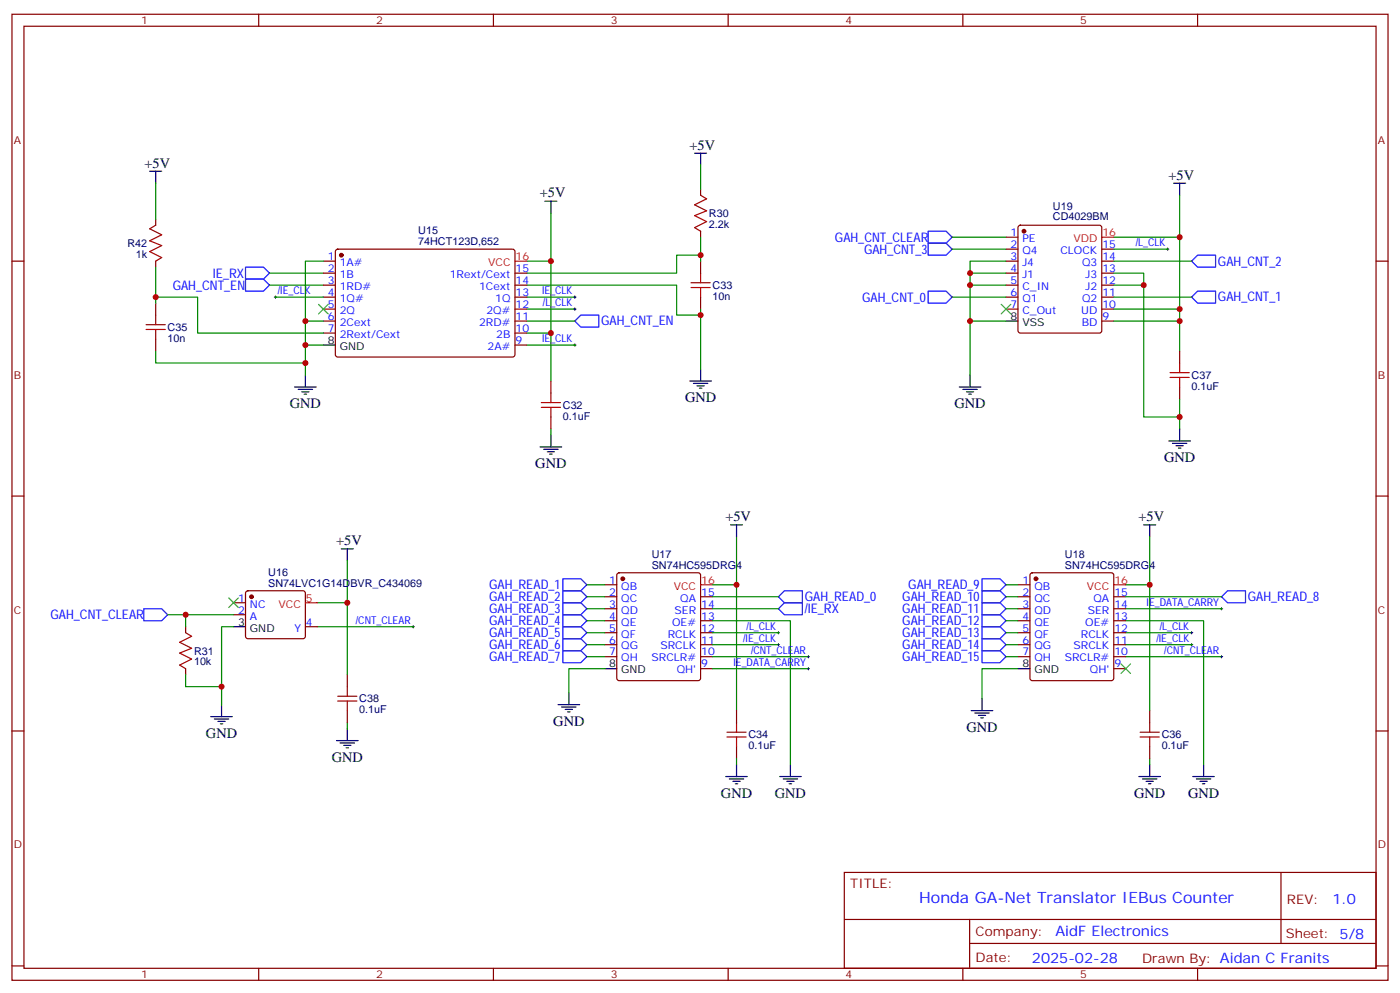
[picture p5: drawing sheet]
<svg xmlns="http://www.w3.org/2000/svg" width="412mm" height="292mm" viewBox="0 0 412 292" stroke-linecap="round" stroke-linejoin="round" font-family="sans-serif">
<g fill="none" stroke="#870000" stroke-width=".35">
<path d="M3.5 4.2h405.4v284.3h-405.4zM7.1 7.7h398.2v277.3h-398.2zM76.2 4.2v3.5M145.3 4.2v3.5M214.5 4.2v3.5M283.6 4.2v3.5M352.8 4.2v3.5M206.4 55.7v1.8M3.5 76.9h3.6M45.9 64.5v1.8M45.9 76.9v1.7M95.2 76.9h3.6"/>
<path d="M99 73.5l.5-.2 51.8 .1 .4 .6-.1 30.7-.6 .4-51.8-.1-.4-.6v-30.4zM206.4 68.1v1.7M206.4 76.9v3.5M296.3 76.9h3.6M296.3 73.3h3.6M296.3 69.8h3.6M300.1 66.5l.5-.2h23.2l.5 .2 .3 .5v30.3l-.3 .5-.5 .2h-23.2l-.5-.2-.2-.5v-30.3zM324.6 76.9h3.5M324.6 73.3h3.5M405.3 76.9h3.6M45.9 89.2v3.5M45.9 99.8v3.5"/>
<path d="M95.2 80.4h3.6M95.2 83.9h3.6M95.2 87.5h3.6M95.2 91h3.6M95.2 94.5h3.6M95.2 98h3.6M151.7 80.4h3.5M151.7 83.9h3.5M151.7 87.5h3.5M151.7 91h3.5M151.7 94.5h3.5M151.7 98h3.5"/>
<path d="M206.4 87.5v3.5M296.3 80.4h3.6M296.3 83.9h3.6M296.3 87.5h3.6M296.3 91h3.6M324.6 80.4h3.5M324.6 83.9h3.5M324.6 87.5h3.5M324.6 91h3.5M324.6 94.5h3.5M151.7 101.6h3.5M162.3 112.1v3.6"/>
<path d="M347.5 103.3v3.6M347.5 113.9v3.5M162.3 122.7v3.6M3.5 146h3.6M405.3 146h3.6M68.8 177.4h3.5M72.6 174.1l.4-.2h16.3l.5 .2 .2 .5v12.7l-.3 .5-.4 .2h-16.3l-.5-.2-.2-.5v-12.7zM178.2 172.1h3.5M178.2 175.6h3.5M178.2 179.2h3.5M181.9 168.8l.5-.2h23.3l.5 .2 .2 .5v30.3l-.3 .5-.4 .2h-23.3l-.5-.2-.2-.5v-30.3zM206.4 175.6h3.5"/>
<path d="M206.4 179.2h3.5M299.9 172.1h3.5M299.9 175.6h3.5M299.9 179.2h3.5M303.6 168.8l.5-.2h23.3l.5 .2 .2 .5v30.3l-.3 .5-.4 .2h-23.3l-.5-.2-.2-.5v-30.3zM328.1 175.6h3.5M328.1 179.2h3.5M54.7 184.5v1.7M54.7 196.8v1.8M68.8 180.9h3.5M90 184.5h3.5M102.3 198.6v3.5"/>
<path d="M178.2 182.7h3.5M178.2 186.2h3.5M178.2 189.8h3.5M178.2 193.3h3.5M206.4 182.7h3.5M206.4 186.2h3.5M206.4 189.8h3.5M206.4 193.3h3.5M206.4 196.8h3.5M299.9 182.7h3.5M299.9 186.2h3.5M299.9 189.8h3.5"/>
<path d="M299.9 193.3h3.5M328.1 182.7h3.5M328.1 186.2h3.5M328.1 189.8h3.5M328.1 193.3h3.5M328.1 196.8h3.5M3.5 215.2h3.6M102.3 209.2v3.5M217 209.2v3.5M217 219.7v3.6M338.7 209.2v3.5M338.7 219.7v3.6"/>
<path d="M405.3 215.2h3.6M248.7 256.8h156.6v28.2h-156.6zM377.3 256.8v20.9M248.7 270.6h156.5M285.6 277.7h119.6M285.6 270.6v14.1M3.5 284.3h3.6M76.2 285v3.5M145.3 285v3.5M214.5 285v3.5M283.6 285v3.5M352.8 285v3.5"/>
<path d="M405.3 284.3h3.6"/>
</g>
<g fill="none" stroke="#000" stroke-width=".35">
<path d="M44.1 50.4h3.5M45.9 50.4v3.5M160.5 59.2h3.5M162.3 59.2v3.6M204.6 45.1h3.5M206.4 45.1v3.5M345.7 53.9h3.5M347.5 53.9v3.6M296.3 94.5h3.6M86.8 113.9h6.3M87.8 114.6h4.3M88.9 115.3h2.1"/>
<path d="M89.6 116h.7M90 110.4v3.5M95.2 101.6h3.6M203.2 112.1h6.3M204.3 112.9h4.2M205.3 113.6h2.1M206 114.3h.7M206.4 108.6v3.5M282.6 113.9h6.3M283.6 114.6h4.3M284.7 115.3h2.1M285.4 116h.7"/>
<path d="M285.8 110.4v3.5M159.1 131.6h6.4M160.2 132.3h4.2M161.2 133h2.1M161.9 133.7h.7M162.3 128v3.6M344.3 129.8h6.4M345.4 130.5h4.2M346.4 131.2h2.1M347.1 131.9h.7M347.5 126.3v3.5M215.2 154.5h3.5"/>
<path d="M217 154.5v3.5M336.9 154.5h3.5M338.7 154.5v3.5M100.5 161.5h3.6M102.3 161.5v3.6M68.8 184.5h3.5M178.2 196.8h3.5M299.9 196.8h3.5M62.1 210.9h6.3M63.1 211.6h4.3M64.2 212.3h2.1M64.9 213h.7"/>
<path d="M65.3 207.4v3.5M99.1 218h6.4M100.2 218.7h4.2M101.2 219.4h2.2M102.3 214.5v3.5M164.4 207.4h6.3M165.5 208.1h4.2M166.5 208.8h2.1M167.2 209.5h.7M167.6 203.9v3.5M286.1 209.2h6.4M287.2 209.9h4.2"/>
<path d="M288.2 210.6h2.1M288.9 211.3h.7M289.3 205.6v3.6M102 220.1h.7M213.8 228.6h6.3M214.8 229.3h4.3M215.9 230h2.1M216.6 230.7h.7M217 225v3.6M229.7 228.6h6.3M230.7 229.3h4.2M231.8 230h2.1"/>
<path d="M232.5 230.7h.7M232.8 225v3.6M335.5 228.6h6.3M336.5 229.3h4.3M337.6 230h2.1M338.3 230.7h.7M338.7 225v3.6M351.4 228.6h6.3M352.4 229.3h4.3M353.5 230h2.1M354.2 230.7h.7M354.5 225v3.6"/>
</g>
<g fill="none" stroke="#a10000" stroke-width=".35">
<path d="M206.4 57.5l1.7 1-3.5 1.8 3.5 1.8-3.5 1.4 3.5 1.7-3.5 1.8 1.8 1.1M45.9 66.3l-1.8 1 3.5 1.8-3.5 1.8 3.5 1.4-3.5 1.7 3.5 1.8-1.7 1.1M43 97h5.7M43 95.6h5.7M45.9 92.7v2.9M45.9 97v2.8M203.6 84.6h5.6M203.6 83.2h5.6M206.4 80.4v2.8M206.4 84.6v2.9M159.5 119.9h5.6M159.5 118.5h5.6"/>
<path d="M162.3 115.7v2.8M162.3 119.9v2.8M344.7 111.1h5.6M344.7 109.7h5.6M347.5 106.9v2.8M347.5 111.1v2.8M54.7 186.2l1.7 1.1-3.5 1.8 3.5 1.7-3.5 1.4 3.5 1.8-3.5 1.8 1.8 1M99.5 206.3h5.6M99.5 204.9h5.6M102.3 202.1v2.8M102.3 206.3v2.9M214.1 216.9h5.7"/>
<path d="M214.1 215.5h5.7M217 212.7v2.8M217 216.9v2.8M335.8 216.9h5.7M335.8 215.5h5.7M338.7 212.7v2.8M338.7 216.9v2.8"/>
</g>
<g fill="none" stroke="#008700" stroke-width=".35">
<path d="M45.9 53.9v10.6M206.4 48.6v7.1M347.5 57.5v12.3h-19.4M45.9 78.6v8.9M95.2 76.9h-5.2v17.6M162.3 62.8v14.1h-7.1M162.3 76.9v35.2M206.4 76.9v-1.8h-7.1v5.3h-44.1M206.4 69.8v5.3M280.5 73.3h15.8M280.5 69.8h15.8M296.3 76.9h-10.5v3.5"/>
<path d="M328.1 76.9h22.9M328.1 73.3h15.9M347.5 69.8v33.5M45.9 89.2v-1.7h12.3v10.5h37M79.4 83.9h15.8M79.4 80.4h15.8M81.1 87.5h14.1M95.2 94.5h-5.2v7.1M155.2 83.9h44.1v8.8h7.1M155.2 87.5h14.1M155.2 94.5h14.1M155.2 98h7.1"/>
<path d="M155.2 91h14.1M206.4 91v17.6M280.5 87.5h15.8M285.8 83.9h10.5M296.3 94.5h-10.5v15.9M296.3 80.4h-10.5v14.1M328.1 80.4h8.8v42.3h10.6M328.1 83.9h8.8M328.1 87.5h22.9M328.1 94.5h19.4M328.1 91h19.4M45.9 103.3v3.6h44.1"/>
<path d="M95.2 101.6h-5.2v8.8M155.2 101.6h14.1M347.5 117.4v8.9M162.3 126.3v1.7M217 158v14.1h-7.1M338.7 158v14.1h-7.1M93.5 177.4h8.8v21.2M102.3 165.1v12.3M172.9 179.2h5.3M172.9 175.6h5.3M172.9 172.1h5.3M209.9 179.2h19.4"/>
<path d="M209.9 175.6h19.4M217 172.1v37.1M296.3 179.2h3.6M296.3 175.6h3.6M296.3 172.1h3.6M331.6 179.2h28.2M331.6 175.6h28.2M338.7 172.1v37.1M49.4 180.9h19.4M54.7 198.6v3.5h10.6M54.7 180.9v3.6M68.8 184.5h-3.5v22.9"/>
<path d="M93.5 184.5h28.2M172.9 193.3h5.3M172.9 189.8h5.3M172.9 186.2h5.3M172.9 182.7h5.3M178.2 196.8h-10.6v7.1M209.9 182.7h22.9v42.3M209.9 193.3h28.2M209.9 196.8h28.2M209.9 189.8h19.4M209.9 186.2h19.4M296.3 193.3h3.6"/>
<path d="M296.3 189.8h3.6M296.3 186.2h3.6M296.3 182.7h3.6M299.9 196.8h-10.6v8.8M331.6 182.7h22.9v42.3M331.6 193.3h28.2M331.6 189.8h19.4M331.6 186.2h19.4M102.3 212.7v1.8M217 223.3v1.7M338.7 223.3v1.7"/>
</g>
<g fill="none" stroke="#00f" stroke-width=".35">
<path d="M72.3 78.6h5.3l1.8 1.8-1.8 1.8h-5.3zM273.4 68.1h5.3l1.8 1.7-1.8 1.8h-5.3zM273.4 71.6h5.3l1.8 1.7-1.8 1.8h-5.3zM351 76.9l1.8-1.8h5.3v3.5h-5.3zM72.3 82.2h5.3l1.8 1.7-1.8 1.8h-5.3zM169.3 94.5l1.8-1.8h5.3v3.6h-5.3zM273.4 85.7h5.3l1.8 1.8-1.8 1.7h-5.3zM351 87.5l1.8-1.8h5.3v3.5h-5.3zM42.3 179.2h5.3l1.8 1.7-1.8 1.8h-5.3zM165.8 173.9h5.3l1.8 1.7-1.8 1.8h-5.3zM165.8 170.4h5.3l1.8 1.7-1.8 1.8h-5.3zM165.8 177.4h5.3l1.8 1.8-1.8 1.7h-5.3z"/>
<path d="M229.3 179.2l1.8-1.8h5.3v3.5h-5.3zM231.1 173.9h5.3v3.5h-5.3l-1.8-1.8zM289.3 170.4h5.3l1.7 1.7-1.7 1.8h-5.3zM289.3 173.9h5.3l1.7 1.7-1.7 1.8h-5.3zM289.3 177.4h5.3l1.7 1.8-1.7 1.7h-5.3zM361.6 173.9h5.3v3.5h-5.3l-1.8-1.8zM165.8 191.5h5.3l1.8 1.8-1.8 1.8h-5.3zM165.8 188h5.3l1.8 1.8-1.8 1.7h-5.3zM165.8 180.9h5.3l1.8 1.8-1.8 1.8h-5.3zM165.8 184.5h5.3l1.8 1.7-1.8 1.8h-5.3zM289.3 180.9h5.3l1.7 1.8-1.7 1.8h-5.3zM289.3 184.5h5.3l1.7 1.7-1.7 1.8h-5.3z"/>
<path d="M289.3 191.5h5.3l1.7 1.8-1.7 1.8h-5.3zM289.3 188h5.3l1.7 1.8-1.7 1.7h-5.3z"/>
</g>
<g fill="none" stroke="#000" stroke-width=".29">
<path d="M343.6 73.3h.7M344 73v.7M80.8 87.5h.7M81.1 87.1v.7M169 87.5h.7M169 91h.7M169.3 87.1v.7M169.3 90.6v.7M169 101.6h.7M169.3 101.2v.7M359.5 179.2h.7M359.8 178.8v.7"/>
<path d="M121.4 184.5h.7M121.7 184.1v.7M229 189.8h.7M229 186.2h.7M229.3 185.9v.7M229.3 189.4v.7M237.8 196.8h.7M237.8 193.3h.7M238.1 192.9v.7M238.1 196.5v.7M350.7 189.8h.7M350.7 186.2h.7"/>
<path d="M351 185.9v.7M351 189.4v.7M359.5 193.3h.7M359.8 192.9v.7"/>
</g>
<g fill="#870000" stroke="#870000" stroke-width=".35">
<circle cx="183.4" cy="170.4" r=".53"/>
<circle cx="100.5" cy="75.1" r=".53"/>
<circle cx="305.2" cy="170.4" r=".53"/>
<circle cx="301.6" cy="68.1" r=".53"/>
<circle cx="74.1" cy="175.6" r=".53"/>
</g>
<path d="M151.7 76.9h3.5M324.6 69.8h3.5M90 177.4h3.5M206.4 172.1h3.5M328.1 172.1h3.5" fill="none" stroke="#f00" stroke-width=".35"/>
<path d="M93.8 89.6l2.9 2.8M96.7 89.6l-2.9 2.8M294.9 89.6l2.8 2.8M297.7 89.6l-2.8 2.8M67.4 176l2.8 2.8M70.2 176l-2.8 2.8M330.2 195.4l2.8 2.8M333 195.4l-2.8 2.8" fill="none" stroke="#3c3" stroke-width=".35"/>
<g fill="#c00">
<circle cx="162.3" cy="76.9" r=".88"/>
<circle cx="206.4" cy="92.7" r=".88"/>
<circle cx="206.4" cy="75.1" r=".88"/>
<circle cx="217" cy="172.1" r=".88"/>
<circle cx="90" cy="106.9" r=".88"/>
<circle cx="90" cy="101.6" r=".88"/>
<circle cx="45.9" cy="87.5" r=".88"/>
<circle cx="162.3" cy="98" r=".88"/>
<circle cx="90" cy="94.5" r=".88"/>
<circle cx="338.7" cy="172.1" r=".88"/>
<circle cx="285.8" cy="94.5" r=".88"/>
<circle cx="285.8" cy="80.4" r=".88"/>
<circle cx="336.9" cy="83.9" r=".88"/>
<circle cx="347.5" cy="69.8" r=".88"/>
<circle cx="347.5" cy="122.7" r=".88"/>
<circle cx="347.5" cy="91" r=".88"/>
<circle cx="347.5" cy="94.5" r=".88"/>
<circle cx="102.3" cy="177.4" r=".88"/>
<circle cx="54.7" cy="180.9" r=".88"/>
<circle cx="65.3" cy="202.1" r=".88"/>
<circle cx="285.8" cy="83.9" r=".88"/>
</g>
<text font-size="4.6" fill="#00f" x="270.8" y="265.8">Honda GA-Net Translator IEBus Counter</text>
<g font-size="4.2">
<text x="203.1" y="44">+5V</text>
<text x="42.6" y="49.3">+5V</text>
<text x="344.2" y="52.8">+5V</text>
<text x="159" y="58.1">+5V</text>
<text x="201.8" y="118.3">GND</text>
<text x="85.4" y="120.1">GND</text>
<text x="281.2" y="120.1">GND</text>
<text x="157.7" y="137.7">GND</text>
<text x="342.9" y="136">GND</text>
<text x="213.7" y="153.4">+5V</text>
<text x="335.4" y="153.4">+5V</text>
<text x="99" y="160.4">+5V</text>
<text x="163" y="213.6">GND</text>
<text x="284.7" y="215.3">GND</text>
<text x="60.7" y="217.1">GND</text>
<text x="97.7" y="224.2">GND</text>
<text x="212.4" y="234.7">GND</text>
<text x="228.2" y="234.7">GND</text>
<text x="334.1" y="234.7">GND</text>
<text x="350" y="234.7">GND</text>
</g>
<g font-size="4.2" fill="#00f">
<text x="392.5" y="266">1.0</text>
<text x="310.9" y="275.6">AidF Electronics</text>
<text x="304" y="283.4">2025-02-28</text>
</g>
<g font-size="3.9" fill="#00f">
<text x="245.9" y="71.1">GAH_CNT_CLEAR</text>
<text x="254.5" y="74.7">GAH_CNT_3</text>
<text x="62.7" y="81.7">IE_RX</text>
<text x="358.8" y="78.2">GAH_CNT_2</text>
<text x="50.9" y="85.3">GAH_CNT_EN</text>
<text x="254" y="88.8">GAH_CNT_0</text>
<text x="358.8" y="88.7">GAH_CNT_1</text>
<text x="177.1" y="95.8">GAH_CNT_EN</text>
<text x="144.1" y="173.5">GAH_READ_1</text>
<text x="267.6" y="173.4">GAH_READ_9</text>
<text x="144.1" y="177">GAH_READ_2</text>
<text x="237.1" y="176.9">GAH_READ_0</text>
<text x="265.8" y="177">GAH_READ_10</text>
<text x="367.6" y="177">GAH_READ_8</text>
<text x="14.9" y="182.3">GAH_CNT_CLEAR</text>
<text x="144.1" y="184">GAH_READ_4</text>
<text x="144.1" y="180.5">GAH_READ_3</text>
<text x="237.1" y="180.6">/IE_RX</text>
<text x="265.8" y="180.5">GAH_READ_11</text>
<text x="265.8" y="184">GAH_READ_12</text>
<text x="144.1" y="191.1">GAH_READ_6</text>
<text x="144.1" y="187.6">GAH_READ_5</text>
<text x="265.8" y="187.6">GAH_READ_13</text>
<text x="265.8" y="191.1">GAH_READ_14</text>
<text x="144.1" y="194.6">GAH_READ_7</text>
<text x="265.8" y="194.6">GAH_READ_15</text>
</g>
<g font-size="3.9" fill="#800">
<text x="250.5" y="261.4">TITLE:</text>
<text x="379.1" y="266">REV:</text>
<text x="287.4" y="275.6">Company:</text>
<text x="378.7" y="276.2">Sheet: 5/8</text>
<text x="287.4" y="283.2">Date:</text>
<text x="336.4" y="283.3">Drawn By: Aidan C Franits</text>
</g>
<g font-size="3.2" fill="#800">
<text x="41.6" y="7.2">1</text>
<text x="110.8" y="7.2">2</text>
<text x="179.9" y="7.2">3</text>
<text x="249.1" y="7.2">4</text>
<text x="318.2" y="7.2">5</text>
<text x="4.1" y="42.3">A</text>
<text x="405.9" y="42.3">A</text>
<text x="4.1" y="111.4">B</text>
<text x="405.9" y="111.4">B</text>
<text x="4.1" y="180.6">C</text>
<text x="405.9" y="180.6">C</text>
<text x="4.1" y="249.7">D</text>
<text x="405.9" y="249.7">D</text>
<text x="41.6" y="288">1</text>
<text x="110.8" y="288">2</text>
<text x="179.9" y="288">3</text>
<text x="249.1" y="288">4</text>
<text x="318.2" y="288">5</text>
</g>
<g font-size="3.2" fill="#000080">
<text x="208.8" y="63.9">R30</text>
<text x="310.2" y="64.9">CD4029BM</text>
<text x="310.2" y="61.7">U19</text>
<text x="123.2" y="68.9">U15</text>
<text x="208.8" y="67.1">2.2k</text>
<text x="37.6" y="72.7">R42</text>
<text x="40" y="75.9">1k</text>
<text x="123.2" y="72.1">74HCT123D,652</text>
<text x="209.9" y="88.3">10n</text>
<text x="209.9" y="85">C33</text>
<text x="49.4" y="100.6">10n</text>
<text x="49.4" y="97.4">C35</text>
<text x="351" y="111.5">C37</text>
<text x="351" y="114.7">0.1uF</text>
<text x="165.8" y="123.6">0.1uF</text>
<text x="165.8" y="120.3">C32</text>
<text x="192" y="167.4">SN74HC595DRG4</text>
<text x="192" y="164.2">U17</text>
<text x="313.7" y="167.4">SN74HC595DRG4</text>
<text x="313.7" y="164.2">U18</text>
<text x="79" y="172.7">SN74LVC1G14DBVR_C434069</text>
<text x="79" y="169.4">U16</text>
<text x="57.1" y="195.9">10k</text>
<text x="57.1" y="192.7">R31</text>
<text x="105.8" y="210">0.1uF</text>
<text x="105.8" y="206.8">C38</text>
<text x="220.5" y="220.6">0.1uF</text>
<text x="220.5" y="217.3">C34</text>
<text x="342.2" y="220.6">0.1uF</text>
<text x="342.2" y="217.3">C36</text>
</g>
<g font-size="3.2" fill="#00f">
<text x="297.7" y="69.5">1</text>
<text x="301.2" y="71.2">PE</text>
<text x="96.6" y="76.5">1</text>
<text x="297.7" y="76.5">3</text>
<text x="297.7" y="73">2</text>
<text x="301.2" y="74.8">Q4</text>
<text x="312.4" y="74.8">CLOCK</text>
<text x="324.7" y="73">15</text>
<text x="324.7" y="76.5">14</text>
<text x="334.6" y="72.5">/L_CLK</text>
<text x="96.6" y="80">2</text>
<text x="96.6" y="83.6">3</text>
<text x="100.1" y="78.3">1A#</text>
<text x="100.1" y="81.8">1B</text>
<text x="132.5" y="81.8">1Rext/Cext</text>
<text x="151.9" y="83.6">14</text>
<text x="151.9" y="80">15</text>
<text x="297.7" y="83.6">5</text>
<text x="297.7" y="80">4</text>
<text x="301.2" y="81.8">J1</text>
<text x="301.2" y="78.3">J4</text>
<text x="318.7" y="78.3">Q3</text>
<text x="319.8" y="81.8">J3</text>
<text x="324.7" y="80">13</text>
<text x="324.7" y="83.6">12</text>
<text x="81.8" y="86.6">/IE_CLK</text>
<text x="96.6" y="87.1">4</text>
<text x="100.1" y="85.3">1RD#</text>
<text x="100.1" y="88.9">1Q#</text>
<text x="141.1" y="85.3">1Cext</text>
<text x="145.9" y="88.9">1Q</text>
<text x="151.9" y="87.1">13</text>
<text x="159.7" y="86.6">IE_CLK</text>
<text x="297.7" y="87.1">6</text>
<text x="301.2" y="88.9">Q1</text>
<text x="301.2" y="85.3">C_IN</text>
<text x="318.7" y="88.9">Q2</text>
<text x="319.8" y="85.3">J2</text>
<text x="324.7" y="87.1">11</text>
<text x="96.6" y="90.6">5</text>
<text x="96.6" y="94.2">6</text>
<text x="100.1" y="92.4">2Q</text>
<text x="100.1" y="95.9">2Cext</text>
<text x="141.1" y="95.9">2RD#</text>
<text x="143.3" y="92.4">2Q#</text>
<text x="151.9" y="94.2">11</text>
<text x="151.9" y="90.6">12</text>
<text x="159.9" y="90.1">/L_CLK</text>
<text x="297.7" y="90.6">7</text>
<text x="301.2" y="92.4">C_Out</text>
<text x="318.5" y="92.4">UD</text>
<text x="318.6" y="95.9">BD</text>
<text x="324.7" y="90.6">10</text>
<text x="324.7" y="94.2">9</text>
<text x="96.6" y="97.7">7</text>
<text x="100.1" y="99.4">2Rext/Cext</text>
<text x="146.2" y="99.4">2B</text>
<text x="151.9" y="101.2">9</text>
<text x="151.9" y="97.7">10</text>
<text x="159.7" y="100.7">IE_CLK</text>
<text x="143.6" y="103">2A#</text>
<text x="179.5" y="171.8">1</text>
<text x="183" y="173.5">QB</text>
<text x="301.2" y="171.8">1</text>
<text x="304.7" y="173.5">QB</text>
<text x="70.1" y="177.1">1</text>
<text x="73.6" y="178.8">NC</text>
<text x="179.5" y="175.3">2</text>
<text x="179.5" y="178.8">3</text>
<text x="183" y="177.1">QC</text>
<text x="200.4" y="177.1">QA</text>
<text x="206.6" y="178.8">14</text>
<text x="206.6" y="175.3">15</text>
<text x="301.2" y="175.3">2</text>
<text x="301.2" y="178.8">3</text>
<text x="304.7" y="177.1">QC</text>
<text x="322.1" y="177.1">QA</text>
<text x="328.3" y="178.8">14</text>
<text x="328.3" y="175.3">15</text>
<text x="337.7" y="178.3">IE_DATA_CARRY</text>
<text x="70.1" y="180.6">2</text>
<text x="73.6" y="182.4">A</text>
<text x="86.7" y="185.9">Y</text>
<text x="90.1" y="184.1">4</text>
<text x="104.8" y="183.6">/CNT_CLEAR</text>
<text x="179.5" y="182.4">4</text>
<text x="179.5" y="185.9">5</text>
<text x="183" y="180.6">QD</text>
<text x="183" y="184.1">QE</text>
<text x="198" y="184.1">OE#</text>
<text x="198.7" y="180.6">SER</text>
<text x="206.6" y="185.9">12</text>
<text x="206.6" y="182.4">13</text>
<text x="219.9" y="185.3">/L_CLK</text>
<text x="301.2" y="182.4">4</text>
<text x="301.2" y="185.9">5</text>
<text x="304.7" y="180.6">QD</text>
<text x="304.7" y="184.1">QE</text>
<text x="319.7" y="184.1">OE#</text>
<text x="320.4" y="180.6">SER</text>
<text x="328.3" y="185.9">12</text>
<text x="328.3" y="182.4">13</text>
<text x="341.6" y="185.3">/L_CLK</text>
<text x="179.5" y="189.4">6</text>
<text x="183" y="187.6">QF</text>
<text x="183" y="191.2">QG</text>
<text x="194.5" y="191.2">SRCLK</text>
<text x="196.7" y="187.6">RCLK</text>
<text x="206.6" y="189.4">11</text>
<text x="218.9" y="188.9">/IE_CLK</text>
<text x="301.2" y="189.4">6</text>
<text x="304.7" y="187.6">QF</text>
<text x="304.7" y="191.2">QG</text>
<text x="316.2" y="191.2">SRCLK</text>
<text x="318.4" y="187.6">RCLK</text>
<text x="328.3" y="189.4">11</text>
<text x="340.6" y="188.9">/IE_CLK</text>
<text x="179.5" y="192.9">7</text>
<text x="183" y="194.7">QH</text>
<text x="191.9" y="194.7">SRCLR#</text>
<text x="206.6" y="196.5">9</text>
<text x="206.6" y="192.9">10</text>
<text x="216" y="195.9">IE_DATA_CARRY</text>
<text x="221.2" y="192.4">/CNT_CLEAR</text>
<text x="301.2" y="192.9">7</text>
<text x="304.7" y="194.7">QH</text>
<text x="313.6" y="194.7">SRCLR#</text>
<text x="328.3" y="196.5">9</text>
<text x="328.3" y="192.9">10</text>
<text x="342.9" y="192.4">/CNT_CLEAR</text>
<text x="199.3" y="198.2">QH'</text>
<text x="321" y="198.2">QH'</text>
</g>
<g font-size="3.2" fill="#f00">
<text x="316.2" y="71.2">VDD</text>
<text x="324.7" y="69.5">16</text>
<text x="151.9" y="76.5">16</text>
<text x="143.8" y="78.3">VCC</text>
<text x="198.5" y="173.5">VCC</text>
<text x="206.6" y="171.8">16</text>
<text x="320.2" y="173.5">VCC</text>
<text x="328.3" y="171.8">16</text>
<text x="82.1" y="178.8">VCC</text>
<text x="90.1" y="177.1">5</text>
</g>
<g font-size="3.2">
<text x="297.7" y="94.2">8</text>
<text x="301.2" y="95.9">VSS</text>
<text x="96.6" y="101.2">8</text>
<text x="100.1" y="103">GND</text>
<text x="70.1" y="184.1">3</text>
<text x="73.6" y="185.9">GND</text>
<text x="179.5" y="196.5">8</text>
<text x="301.2" y="196.5">8</text>
<text x="183" y="198.2">GND</text>
<text x="304.7" y="198.2">GND</text>
</g>
</svg>
